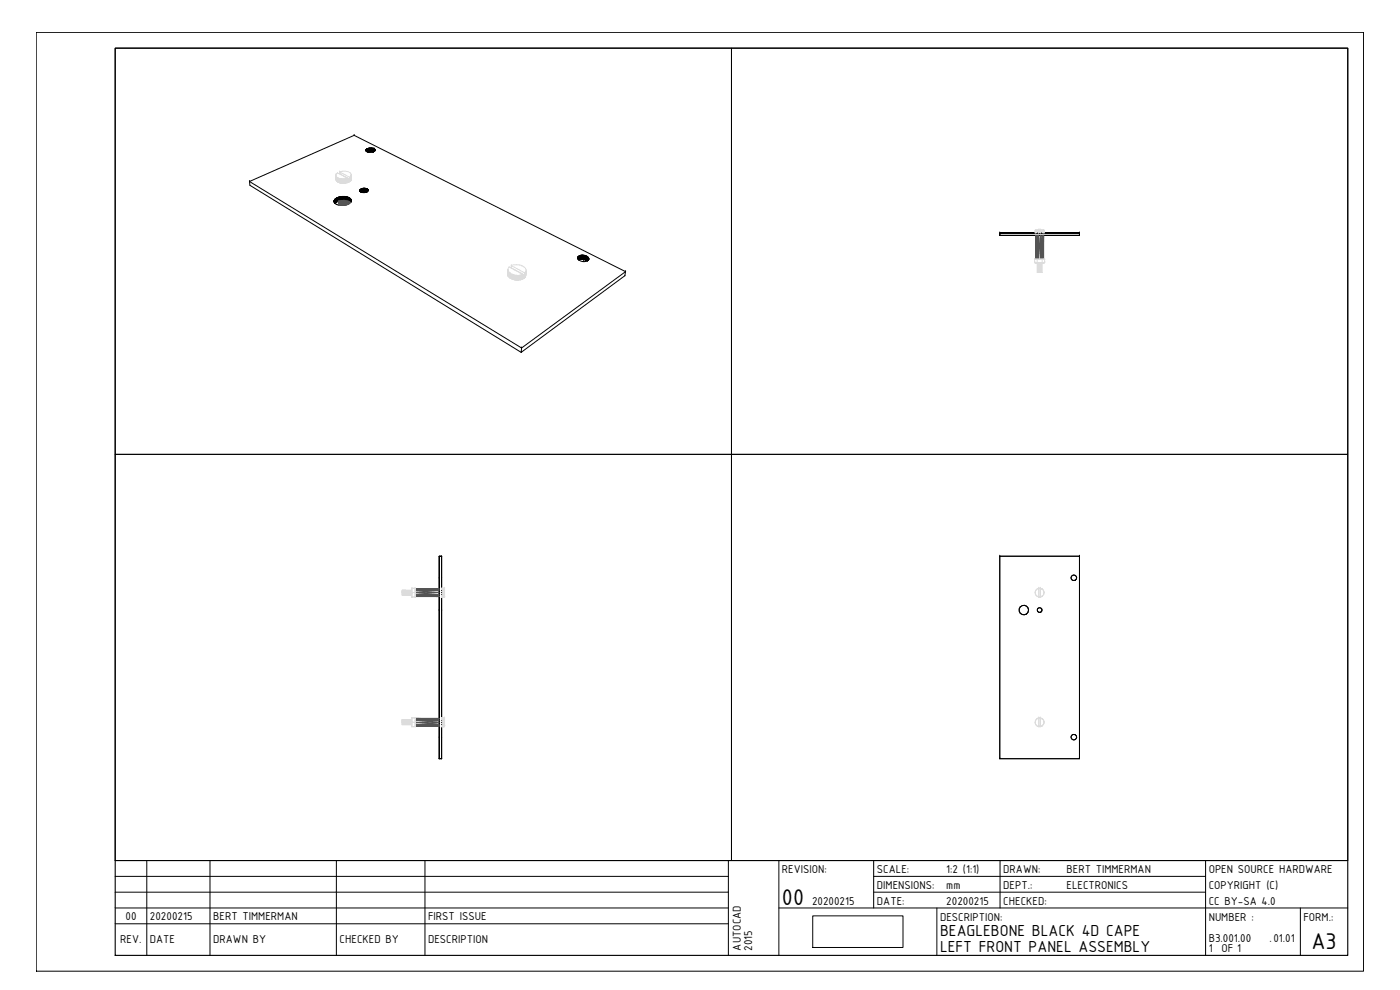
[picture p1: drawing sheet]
<svg xmlns="http://www.w3.org/2000/svg" width="420mm" height="297mm" viewBox="0 0 420 297" stroke-linecap="round" stroke-linejoin="round" font-family="sans-serif">
<!-- layer: 0 -->
<g fill="none" stroke="#000" stroke-width=".3">
<path d="M74.9 54.5h.1M74.9 54.5l81.6 49.9M75 55.6h.1M100.5 59.8l.1 1.2zM100.6 59.7v1.2zM100.7 59.7v1.2zM100.7 59.6v1.2zM100.8 59.5v1.3zM100.9 59.5v1.2zM101 59.4v1.2zM101.1 59.4v1.2zM101.2 59.3v1.2z"/>
<path d="M101.3 59.3v1.2zM101.4 59.2v1.2zM101.5 59.2v1.2zM101.6 59.2v1.1zM101.8 59.1l-.1 1.2zM101.9 59.1l.1 1.2zM102 59.1v1.2zM102.1 59v1.2zM102.3 59v1.2zM102.4 59l-.1 1.2zM102.5 59l.1 1.1zM102.6 58.9l.1 1.2z"/>
<path d="M102.8 58.9l-.1 1.2zM102.9 58.9l.1 1.2zM103.1 58.9l-.1 1.2zM103.2 58.9l-.1 1.2zM103.3 58.9l-.1 1.2zM103.4 58.9l.1 1.2zM103.6 59l-.1 1.1zM104.8 59.3l-.2-.1-.1 1.1-.1-1.1-.1 1.1v-1.2l-.2 1.1-.1-1.2-.1 1.2-.2-1.2-.1 1.1M104.8 59.3v1.2M104.8 59.3h.1M104.8 59.4v1l-.1-1.1v1.1l-.1-1.2-.1 1.1-.2-1.2v1.2l-.1-1.2-.2 1.1-.2-1.2-.1 1.1v-1.1l-.3-.1-1.9 .3-1.1 .8M104.8 59.4l.1 1.2v-1.1l.2 1.1v-1l.1 1.2"/>
<path d="M106.3 40.6h.1M108 57.3v-.2v.2M108 57.2h.1M108 57.4v-.4l.1 .4M108 57.3v-.3v.3M108.1 57.4v-.4v.5M108.1 57.5v-.6v.6M108.1 57.5l.1-.7v.8M108.2 57.6v-.8l.1 .8M108.3 57.6l.1-.9v1v-1l.1 1v-1.1l.1 1.1v-1.1v1.2M108.7 56.6v1.2zM108.7 56.6l.1 1.1z"/>
<path d="M108.8 56.5v1.2zM108.9 56.5l.1 1.2zM109 56.5v1.2zM109.1 56.5v1.1zM109.2 56.5v1.1zM109.3 56.5l-.1 1.1zM109.4 56.5v1.1zM109.5 56.5v1.1zM109.5 56.5l.1 1.1zM109.6 56.5l.1 1.2zM109.7 56.5l.1 1.2zM109.8 57.8h.1"/>
<path d="M109.8 56.5v1.2zM109.8 57.7h.1M109.8 45v.2zM109.9 57.7h.1M109.9 45.3v-.4v.4M109.9 45.3l1 .4 1.2-.2M109.9 45.4v-.6v.6M110 45.4v-.6v.6M110.1 56.6l-.2 1.1M110.1 45.4v-.7v.8M110.1 57.6l-.6 .2-1.1-.2a.56 .56 0 0 1-.4-.7 .56 .56 0 0 1 .7-.3h1.2v1.1M110.1 56.6v1"/>
<path d="M110.1 44.7h.1M110.1 56.7l-.1 .9-.1-1-.1 1.1M110.1 57.6v-.9v.9M110.1 56.7l.2 .8M110.1 45.5l.1-.9 .1 1v-1v1M110.2 57.5l-.1 .1M110.3 44.6h-.1M110.3 57.5l-.1-.8v.8M110.3 57.4v-.7v.8M110.3 56.8v.7M110.3 56.8l.1 .6-.1-.6M110.3 45.6v-1.1l.1 1.1"/>
<path d="M110.3 56.8l.1 .1M110.4 56.9v.4v-.4M110.4 45.6v-1.1l.1 1.1M110.4 56.9l.1 .3-.3 .3M110.5 57.2v-.2v.2M110.5 44.5v1.1zM110.6 44.5v1.1zM110.7 44.5v1.1zM110.8 44.5v1.1zM110.9 44.4l-.1 1.2zM110.9 44.4l.1 1.1zM111 44.4l.1 1.1z"/>
<path d="M111.1 44.4l.1 1.1zM111.2 44.4v1.1zM111.3 44.4l-.1 1.1zM111.4 44.4v1.1zM111.5 44.4v1.1zM111.6 44.4v1.1zM111.7 44.4v1.1zM111.7 44.5l.1 1.1zM111.8 44.5v1.1zM111.9 44.5l.1 1.1zM112 45.6h.1M112.1 44.5h-1.8l-.4 .4v.3"/>
<path d="M112.1 44.5v1M112.1 44.5l-.1 1.1M112.2 44.6v.9M112.2 44.6h.1M112.2 44.6l.1 .9M112.3 45.4l-.1-.8v.9M112.3 44.7v.8M112.3 44.7v.7v-.7M112.3 44.7l.3 .5-.5 .3M112.4 45.4v-.7v.7M112.4 45.3v-.6v.7M112.5 45.3v-.5v.5"/>
<path d="M112.5 44.8v.4v-.4M112.5 45.2v-.4v.4M112.6 45.1v-.2v.3M112.6 44.9h.1M100.3 60.3v.3M100.3 60.2v.1M100.3 60.7v-.5v.5M100.4 60.7v-.7v.8M100.4 60l-.1 .2M100.4 60h.1M100.4 60.9v-.9v.9M100.5 60.9l-.1-1 .1 1.1"/>
<path d="M100.5 61v-1.2l.1 1.2M103.6 60.1l1.1 .3 .5 .4M104.8 60.5h.1M105.4 60.4l-.1-.7v1l-.2-1.1v1.1l-.1-1.2v1.1l-.2-1.2v1.1M105.4 60.5l-.1-.7v.8l-.1-.9v1.1M105.4 60.4v-.5v.5l-.6 .7-1.7 .6-1.9-.3-.7-.4-.2-.7v.3M105.4 60.1v.3M105.4 60.1v.2zM173.4 77.5l.1-.4-.1 .5M173.4 77.5v-.3v.3M173.4 77.4v-.2v.2M173.4 77.3h.1"/>
<path d="M173.4 77.7l.1-.7v.7M173.4 77.6l.1-.5-.1 .5M173.5 77.7l.1-.8-.1 .8M173.5 77.7l.2-.9-.1 1.1M173.5 77l.1-.1a2.53 2.53 0 0 1 2.2-.1h.2a.83 .83 0 0 1 .7 1.1 .83 .83 0 0 1-1.1 .6l-1-.1-.7-.3a.74 .74 0 0 1-.4-1.1zM173.6 77.9l.2-1.1-.2 1.1M173.6 77.9l.2-1.1-.1 1.2M173.8 77.9l.1-1.2-.2 1.3M173.8 77.9l-.1 .1M174 76.7l-.2 1.2zM174.1 76.6l-.3 1.3zM174.2 76.6l-.2 1.3z"/>
<path d="M174.3 76.6l-.2 1.3zM174.4 76.6l-.3 1.2zM174.5 76.6l-.2 1.2zM174.6 76.6l-.2 1.2zM174.7 76.6l-.2 1.2zM174.9 76.6l-.3 1.2zM174.9 78.5h.1M174.9 76.6l-.2 1.2zM175 78.5h.1M175.1 76.6l-.3 1.2zM175.1 78.5h.1M175.2 76.6l-.2 1.2z"/>
<path d="M175.2 78.5h.1M175.3 76.6l-.3 1.2zM175.4 76.6l-.2 1.3zM175.5 76.6l-.3 1.3zM175.6 76.7l-.1 1.2zM175.7 78l.2-1.2v1.3M175.7 78l.5 .3M175.8 76.7l-.2 1.2zM175.8 76.8l-.1 1.2zM175.8 78.1h.1M175.9 78.1l.2-1.2-.1 1.2 .2-1.2-.1 1.3 .2-1.2-.1 1.3 .2-1.2-.1 1.2M176 76.8h.1"/>
<path d="M176.4 78.2l.1-1-.2 1.1M176.4 78.2l.2-.9-.1 .9M176.6 78v-.6l-.1 .7M176.6 78l.1-.5-.1 .5M176.7 77.6l-.1 .3 .1-.3M176.7 77.6v.3v-.3M300 69.9h24h-24v.7h24h-24M300 69.9h.1M300 70.6h.1M300 69.9v.7M324 70.6v-.7v.7M324 69.9h.1"/>
<path d="M324 70.6h.1M187.5 82.7l.2-1.2-81.4-40.9-31.4 13.9 .1 1.1 81.4 50.1M187.5 82.7h.1M187.7 81.5l-31.2 22.9-.1 1.3 31.1-23M187.7 81.5h.1M156.4 105.7h.1M156.5 104.4h.1M131.8 166.9h.1M131.8 173.4h.1M131.8 166.9h.7h-.7v60.7h.7v-60.7v60.7h-.7zM132.5 166.9h.1M132.5 173.4h.1"/>
<path d="M300 166.9h24v60.7h-24zM300 166.9h.1M300 166.9v60.7M300 166.9h24M323.1 173.4h.1M324 166.9h.1M324 166.9v60.7M131.8 183h.1M132.5 183h.1M308.7 183a1.43 1.43 0 0 0-1.8-1.4 1.43 1.43 0 0 0-1 2 1.43 1.43 0 0 0 2.2 .6M308.7 183h.1M308.7 183l-.2 .7-.4 .5"/>
<path d="M312.7 183h.1M131.8 221.2h.1M131.8 227.6h.1M132.5 221.2h.1M132.5 227.6h.1M300 227.6h.1M300 227.6h24M323.1 221.2h.1M324 227.6h.1M243.9 274.8h27.1v9.5h-27.1z"/>
<circle cx="322.3" cy="173.4" r=".84"/>
<circle cx="307.3" cy="183" r="1.42"/>
<circle cx="312" cy="183" r=".71"/>
<circle cx="322.3" cy="221.2" r=".84"/>
</g>
<g fill="none" stroke="#dbdbdb" stroke-width=".3">
<path d="M100.8 52.7l.1 1.4zM100.8 52.8l.2 1.4zM100.9 52.9l.1 1.4zM101 53.1l.1 1.4zM101 53.1l.2 1.4zM101.2 53.3l.2 1.3-.2-.1zM101.3 51.9a.77 .77 0 0 0-.5 .7 .77 .77 0 0 0 .5 .8M101.3 51.9l3 1.6M101.3 51.9h.1M101.5 53.4l.1 1.3-.2-.1zM101.7 53.5l.1 1.3-.2-.1zM101.9 53.6l.1 1.3-.2-.1z"/>
<path d="M101.9 51.6l3 1.6v.6l-2.9-1.7zM101.9 51.6a2.82 2.82 0 0 1 3.5 .7M101.9 51.6h.1M102 52.1h.1M102 52.1l-.1 .1M102.1 53.6l.1 1.3h-.2zM102.3 53.7l.1 1.3-.2-.1zM102.6 53.7l.1 1.3h-.3zM102.9 53.7v1.3h-.2zM103.1 53.7l.1 1.3h-.3zM103.3 53.7l.1 1.3h-.2zM103.6 53.7l.1 1.2-.3 .1z"/>
<path d="M103.8 53.6l.1 1.3h-.2zM104 53.6l.2 1.2-.3 .1zM104.3 53.5h.1M104.3 53.5l-1.7 .2-1.3-.3 .1 1.2M104.3 54.1v-.6l-.1 1.3 .1-.7 .1 .7h-.2M104.3 54.1h.1M104.5 54l.1 .7-.2 .1zM104.6 53.9l.2 .7-.2 .1zM104.8 53.9l.2 .6-.2 .1zM104.9 53.8l.1 .7zM104.9 53.8l-.6 .3M104.9 53.8h.1"/>
<path d="M105.1 53.1l.3-.8 .1 1.4M105.1 53.1v1.3zM105.1 53.1l-.2 .1M105.1 53.1l-.2 .7M105.2 53v1.3zM105.3 52.8l.1 1.4zM105.4 52.7v1.3zM105.4 52.5l.1 1.3zM105.4 52.6l.1 1.3zM153.4 79.7l4.2 2.2-.1 .7-4.1-2.3zM153.4 79.7l1.9-.3 1.4 .4M153.4 79.7h.1"/>
<path d="M156.7 79.8l.8 .5a1.07 1.07 0 0 1 .2 1.5M310.5 78.8h3M310.5 78.8v-.9l.4-.1 .4 .1v.9M310.5 77.9h.1M310.5 78.8h.1M310.7 69h1.1M310.7 69v.9v-.9h.2l.3 .9 .1-.9h.5M310.7 69l.1 .9 .1-.9h.4l.4 .9 .2-.5h-.1l-.1 .5 .1-.9v.4M310.8 77.8h.1M310.8 78.9h.1M310.9 78.9l.4-.1zM310.9 77.8l-.4 .1h3l-.4-.1"/>
<path d="M310.9 77.8h.7M311.2 78.9h.8h-.4M311.2 77.8h.8M311.2 77.9h1.5l.1 .9M311.2 78.8h.1M311.3 78.9v2.9v-2.9M311.4 78.9l-.1 2.9h1.4M311.5 78.9l-.1 2.9h.2v-2.9M311.7 78.9l-.1 2.9h.4v-2.9M311.8 69v.4h.4M311.8 69h.1M311.8 69.4h.1"/>
<path d="M311.9 69.4l-.2 .5M312 77.8h.8M312 77.8h.1M312.1 78.9l-.1 2.9h.4v-2.9M312.2 69h1.1M312.2 69v.4h-.1l.2 .5-.1-.5M312.2 69h.5l.1 .9 .3-.9h.2v.9v-.9l-.1 .9-.1-.9h-.4l-.4 .9zM312.2 69h.1M312.2 69.4h.1M312.2 69v.4M312.4 77.8h.7M312.7 78.9v2.9l-.1-2.9v2.9h-.2v-2.9h.4h-.8h1.1h-.3"/>
<path d="M312.8 77.9h.7v.9M313.1 77.8h.1M313.1 78.9h.1M313.5 77.9h.1M313.5 78.8h.1M152.4 80.9v1.5zM152.5 81.1l-.1 1.5zM152.5 81.3v1.5zM152.6 81.4v1.6zM152.7 81.6v1.5zM152.8 80.1a1.21 1.21 0 0 0 .6 2.1M152.8 80.1l4.1 2.3"/>
<path d="M152.8 80.1h.1M152.9 81.8v1.5l-.2-.2zM153 81.9l.1 1.6-.2-.2zM153.2 82l.1 1.6-.2-.1zM153.4 80.3h.1M153.4 80.3l-.1 .1M153.7 82.3l-.2 1.4-.2-.1zM153.9 82.4l-.1 1.4-.3-.1zM154.2 82.5l-.1 1.4-.3-.1zM154.4 82.5l-.1 1.5-.2-.1zM154.7 82.6l-.1 1.4h-.3zM155 82.6l-.1 1.4h-.3z"/>
<path d="M155.3 82.6l-.1 1.4h-.3zM155.6 82.6l-.1 1.4h-.3zM155.9 82.6l-.1 1.4h-.3zM156.2 82.6l-.1 1.4h-.3zM156.4 82.5v1.4l-.3 .1zM156.7 82.4l-.1 1.4-.2 .1zM156.9 83v-.6l-.3 1.4 .3-.8-.1 .7-.2 .1M156.9 83h.1M156.9 82.4l-1.6 .2-1.9-.4-.1 1.4M156.9 82.4h.1M157 82.9v.7l-.2 .1zM157.2 82.8l.1 .7-.3 .1z"/>
<path d="M157.4 82.7l-.1 .8zM157.5 82.6h.1M157.5 82.6l-.1 .8zM157.5 82.6l-.6 .4M157.6 81.9h.1M157.7 81.8l-.1 1.4zM157.7 81.8l-.1 .1M157.7 81.8l-.2 .8M157.8 81.6l-.2 1.5zM157.8 81.5l-.1 1.4zM157.9 81.3l-.1 1.4zM312.7 81.8h.1"/>
<path d="M120.7 177.8h.1M123.5 179.1h.1M123.5 176.5h.1M123.5 177.2h.1M123.5 178.4h.1M123.6 177.1h-2.9h2.9M123.6 177.2l-2.9-.1v1.4M123.6 177.3l-2.9-.1v.3h2.9M123.6 177.8h-2.9v-.3l2.9 .1v.8v-.4M123.6 177.9l-2.9-.1v.4h2.9M123.6 178.2h-2.9v.2h2.9l-2.9 .1h2.9M123.6 176.5h.1"/>
<path d="M123.6 176.6v.6v-.4M123.6 177.2v.6zM123.6 178.4v.7zM123.6 178.8v.2M123.6 179.1h1.1M123.6 176.5h1.1M123.6 176.5v2.6M123.6 179.1h1M123.6 176.5h1M123.6 177.8h1M124.6 177.8l.1 .6zM124.6 176.5h.1"/>
<path d="M124.6 176.5l.1 .7zM124.7 177.2l-.1 .6zM124.7 178.8v-.4v.6M124.7 176.5v2.6M124.7 179.1h.1M124.7 176.5h.1M124.7 176.6v.2M124.7 177.6v.4M124.7 177.2h.1M124.7 178.4h.1M132.5 176.5h.9v.3l-.9-.2M132.5 176.9l.9-.1v.4z"/>
<path d="M132.5 177.5l.9-.3v.6zM132.5 178.2l.9-.4v.6zM132.5 178.7l.9-.3v.5zM132.5 179l.9-.1v.2h-.9M133 179.1h.4M133 176.5h.4M133 179.1h.1M133.4 176.5v2.6M133.4 176.5h.1M133.4 179.1h.1M311.2 176.8l.6-.3v2.6a1.31 1.31 0 0 1-1.1-1 1.31 1.31 0 0 1 .5-1.3zM311.5 179l.3 .1"/>
<path d="M311.8 179.1h.3M311.8 176.5a1.33 1.33 0 0 0-1.1 1.3 1.33 1.33 0 0 0 1.1 1.3M311.8 176.5h.1M311.8 179.1h.1M311.8 176.5h.4M311.8 176.5v2.6M312.1 179.1l.7-.2-.6 .2M312.1 179.1h.1M312.2 176.5a1.33 1.33 0 0 1 1.1 1.3 1.33 1.33 0 0 1-1.1 1.3zM312.2 176.5l.6 .3zM312.2 176.5h.1M312.2 179.1h.1"/>
<path d="M312.2 176.5v2.6M312.8 176.8l.4 .4 .1 .6M313.3 177.8l-.1 .6-.4 .5M313.3 177.8h.1M120.7 216v1.4M120.7 216.7h.1M123.5 218h.1M123.5 215.4h.1M123.5 217.4h.1M123.6 216h-2.9h2.9M123.6 216h-2.9l2.8 .1M123.6 216.2l-2.9-.1v.3h2.9"/>
<path d="M123.6 216.5l-2.9-.1v.3h2.9M123.6 216.8l-2.9-.1v.4h2.9M123.6 217.1h-2.9v.3h2.9h-2.9h2.9M123.6 215.4h.1M123.6 215.5v.6v-.4M123.6 216.1v.6zM123.6 216.5v.9v-.5M123.6 217.4v.6zM123.6 217.7v.2M123.6 218h1.1M123.6 215.4h1.1M123.6 215.4v2.6"/>
<path d="M123.6 218h1M123.6 215.4h1M123.6 216.7h1M124.6 216.7l.1 .7zM124.6 215.4h.1M124.6 215.4l.1 .7zM124.7 216.1l-.1 .6zM124.7 217.7v-.3v.5M124.7 215.4v2.6M124.7 218h.1M124.7 215.4h.1M124.7 215.5v.2"/>
<path d="M124.7 216.5v.4M124.7 216.1h.1M124.7 217.4h.1M132.5 215.4h.9v.3l-.9-.2M132.5 215.8l.9-.1v.4zM132.5 216.4l.9-.3v.6zM132.5 217l.9-.3v.6zM132.5 217.6l.9-.3v.5zM132.5 217.9l.9-.1v.2h-.9M133 218h.4M133 215.4h.4M133 218h.1"/>
<path d="M133.4 215.4v2.6M133.4 215.4h.1M133.4 218h.1M311.2 215.7l.6-.3v2.6a1.31 1.31 0 0 1-1.1-1 1.31 1.31 0 0 1 .5-1.3zM311.5 217.9l.3 .1M311.8 218h.3M311.8 215.4a1.33 1.33 0 0 0-1.1 1.3 1.33 1.33 0 0 0 1.1 1.3M311.8 215.4h.1M311.8 218h.1M311.8 215.4h.4M311.8 215.4v2.6M312.1 218l.7-.2-.6 .2"/>
<path d="M312.1 218h.1M312.2 215.4a1.33 1.33 0 0 1 1.1 1.3 1.33 1.33 0 0 1-1.1 1.3zM312.2 215.4l.6 .3zM312.2 215.4h.1M312.2 218h.1M312.2 215.4v2.6M312.8 215.7l.4 .4 .1 .6M313.3 216.7l-.1 .6-.4 .5M313.3 216.7h.1"/>
</g>
<g fill="none" stroke="#545454" stroke-width=".3">
<path d="M101.5 60.4l.1 1.2-.1-1.2M101.5 60.3l.1 1.3M101.6 60.3l.1 1.3-.1-1.3M101.7 61.6v-1.3l.1 1.3M101.8 60.3v1.3M101.8 60.3l.1 1.3M101.9 60.3l.1 1.3M102.1 61.7l-.1-1.4 .1 1.4M102.1 60.2l.1 1.5M102.2 60.2l.1 1.5M102.3 60.2l.1 1.5M102.4 60.1l.1 1.6"/>
<path d="M102.6 60.1v1.6M102.6 60.1l.1 1.6M102.8 60.1v1.6M102.9 60.1v1.6M103 60.1v1.6M103.1 60.1l.1 1.6M103.2 60.1l.1 1.5M103.3 60.1l.1 1.5M103.4 60.1l.1 1.5M103.6 60.1l.1 1.5M103.7 60.1v1.4M103.8 60.2l.1 1.3"/>
<path d="M104 60.2v1.3M104 60.2l.1 1.2M104.2 60.3l.1 1.1M104.3 60.3v1.1M104.4 60.3l.1 1M104.5 60.3v.9M104.6 60.4l.1 .8M104.7 60.4l.1 .7M104.8 60.5v.6M104.9 60.6v.4M105 60.6v.3M105.1 60.7v.1"/>
<path d="M105.2 60.7v.1M310.8 77.8v-7.2l.1 7.2v-7.2l.4 7.2v-7.2l.4 7.2v-7.2l.6 7.2v-7.2l.4 7.2v-7.2l.4 7.2M313.1 70.6l.1 7.2M131.8 176.6h-7.1l7.1 .2h-7.1l7.1 .4h-7.1l7.1 .6h-7.1l7.1 .6h-7.1l7.1 .4h-7.1l7.1 .2h-7.1M131.8 215.5h-7.1l7.1 .2h-7.1l7.1 .4h-7.1l7.1 .6h-7.1l7.1 .6h-7.1l7.1 .4h-7.1l7.1 .2h-7.1"/>
</g>
<!-- layer: TITLEBLOCK -->
<g fill="none" stroke="#000" stroke-width=".3">
<path d="M10.9 9.7h398.3v281.7h-398.3zM34.6 258.2h369.9M44.1 258.2v28.5M63 258.2v28.5M101 258.2v28.5M127.5 258.2v28.5M218.6 258.2v28.5M233.8 258.2v28.5M262.2 258.2v14.2M300.1 258.2v14.2M361.8 258.2v28.5M34.6 272.4h184"/>
<path d="M34.6 267.7h184M34.6 277.2h184M34.6 262.9h184M233.8 272.4h170.7M262.2 267.7h99.6M262.2 262.9h99.6M281.2 272.4v14.3M390.3 272.4v14.3"/>
</g>
<path d="M34.6 14.4h369.9v272.3h-369.9z" fill="none" stroke="#000" stroke-width=".34"/>
<!-- layer: GENERAL -->
<path d="M34.6 14.4h184.9v121.9h-184.9zM219.5 14.4h185v121.9h-185zM34.6 136.3h184.9v121.9h-184.9zM219.5 136.3h185v121.9h-185z" fill="none" stroke="#000" stroke-width=".3"/>
<g font-size="7.4">
<text x="234.7" y="271.5">00</text>
<text x="393.6" y="284.7">A3</text>
</g>
<g font-size="5.2">
<text x="282.1" y="281">BEAGLEBONE BLACK 4D CAPE</text>
<text x="282.1" y="285.7">LEFT FRONT PANEL ASSEMBLY</text>
</g>
<g font-size="3.7">
<text x="234.7" y="262">REVISION:</text>
<text x="263.2" y="262">SCALE:</text>
<text x="284" y="262">1:2 (1:1)</text>
<text x="301.1" y="262">DRAWN:</text>
<text x="320.1" y="262">BERT TIMMERMAN</text>
<text x="362.7" y="262">OPEN SOURCE HARDWARE</text>
<text x="263.2" y="266.8">DIMENSIONS:</text>
<text x="284" y="266.8">mm</text>
<text x="301.1" y="266.8">DEPT.:</text>
<text x="320.1" y="266.8">ELECTRONICS</text>
<text x="362.7" y="266.8">COPYRIGHT (C)</text>
<text x="37.7" y="276">00</text>
<text x="45" y="276">20200215</text>
<text x="64" y="276">BERT TIMMERMAN</text>
<text x="128.5" y="276">FIRST ISSUE</text>
<text x="243.7" y="271.5">20200215</text>
<text x="263.2" y="271.5">DATE:</text>
<text x="284" y="271.5">20200215</text>
<text x="301.1" y="271.5">CHECKED:</text>
<text x="362.7" y="271.5">CC BY-SA 4.0</text>
<text x="282.1" y="276.2">DESCRIPTION:</text>
<text x="362.7" y="276.2">NUMBER :</text>
<text x="391.2" y="276.2">FORM.:</text>
<text x="36.1" y="282.8">REV.</text>
<text x="45" y="282.8">DATE</text>
<text x="64" y="282.8">DRAWN BY</text>
<text x="101.9" y="282.8">CHECKED BY</text>
<text x="128.5" y="282.8">DESCRIPTION</text>
<text x="222.4" y="285.2" transform="rotate(-90 222.4 285.2)">AUTOCAD</text>
<text x="225.7" y="285.2" transform="rotate(-90 225.7 285.2)">2015</text>
<text x="362.7" y="282.6">B3.001.00</text>
<text x="362.7" y="285.7">1</text>
<text x="366.6" y="285.7">OF 1</text>
<text x="381" y="282.6">.01.01</text>
</g>
</svg>
